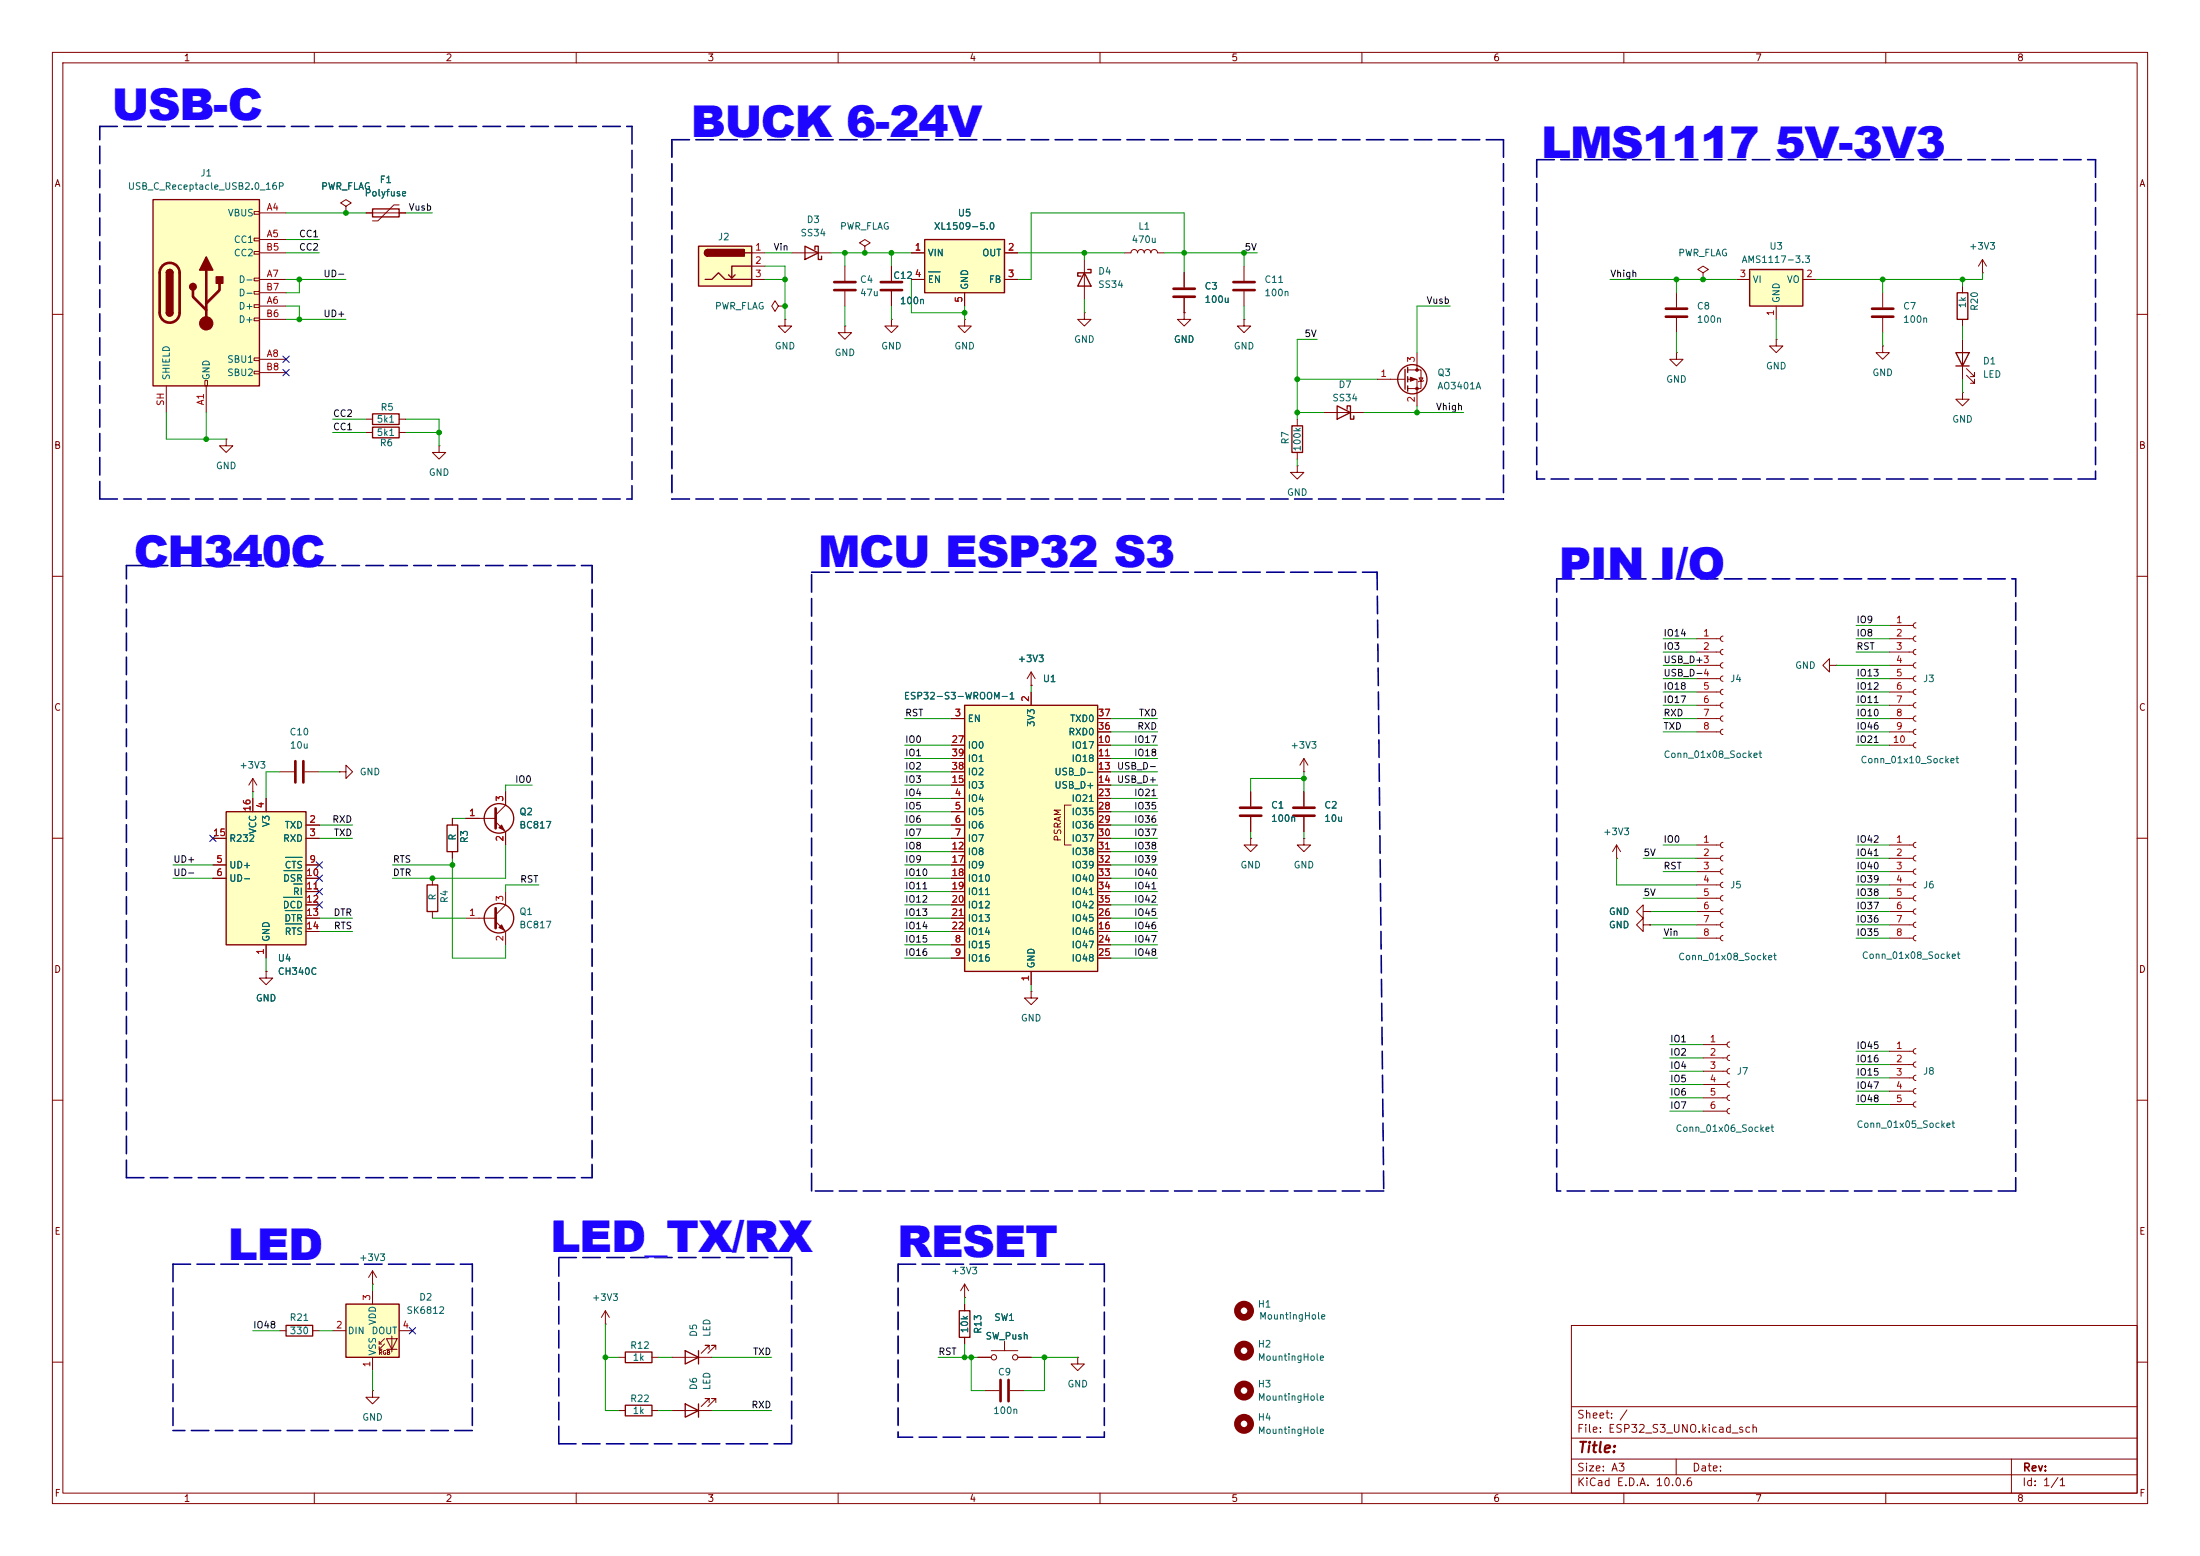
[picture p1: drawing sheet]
<svg xmlns="http://www.w3.org/2000/svg" width="420mm" height="297mm" viewBox="0 0 420 297" stroke-linecap="round" stroke-linejoin="round" font-family="sans-serif">
<g fill="none" stroke="#840000" stroke-width=".19">
<path d="M10 10h400v277h-400zM12 12h396v273h-396zM60 10v2M110 10v2M160 10v2M210 10v2M260 10v2M310 10v2M360 10v2M10 60h2M374.6 74.9v1.3h1.3l-1.3 1.3-1.2-1.3h1.2M374.6 74.9h.1"/>
<path d="M374.6 64.8v7.6M375.4 71.6l1.5 1.6v-.8v.8h-.7M375.4 70.4l1.5 1.5v-.8v.8h-.7M408 60h2M69.8 80h1.3M76.2 80h1.3M10 110h2M408 110h2M323.8 121.9h4.6M323.8 124.5h4.6M323.8 127h4.6M323.8 129.5h4.6"/>
<path d="M323.8 132.1h4.6M323.8 134.6h4.6M323.8 137.2h4.6M323.8 139.7h4.6M328.9 121.4l-.3 .2-.2 .3 .2 .4 .3 .1M328.9 124l-.3 .1-.2 .4 .2 .3 .3 .2M328.9 126.5l-.3 .1-.2 .4 .2 .4 .3 .1M328.9 129l-.3 .2-.2 .3 .2 .4 .3 .1M328.9 131.6l-.3 .1-.2 .4 .2 .3 .3 .2M328.9 134.1l-.3 .2-.2 .3 .2 .4 .3 .1M328.9 136.7l-.3 .1-.2 .4 .2 .3 .3 .2M328.9 139.2l-.3 .1-.2 .4 .2 .4 .3 .1"/>
<path d="M10 160h2M88.9 156.2h5.7M94.6 156.8l1.9 2v2.5M96.5 151.1v2.6l-1.9 1.9M408 160h2M10 210h2M408 210h2M300 253h108v32h-108zM10 260h2M300 278.5h108M300 274.5h108M300 268.5h108"/>
<path d="M320 278.5v3M384 278.5v6.5M408 260h2M60 285v2M110 285v2M160 285v2M210 285v2M260 285v2M300 281.5h108M310 285v2M360 285v2"/>
</g>
<path d="M94.6 154.3v3.8" fill="none" stroke="#840000" stroke-width=".51"/>
<g fill="none" stroke="#840000" stroke-width=".25">
<path d="M71.1 79h5.1v2h-5.1zM373.4 67.3h2.5l-1.3 2.6zM373.4 69.9h2.5"/>
<circle cx="95.2" cy="156.2" r="2.82"/>
</g>
<path d="M95.8 157.5l.5 1-1.1-.5z" fill="#840000" stroke="#840000" stroke-width=".19"/>
<path d="M29.2 38.1h20.3v35.6h-20.3z" fill="#ffffc2"/>
<g fill="none" stroke="#840000" stroke-width=".19">
<path d="M66 39.4l1.1-.7-1.1-.6-1 .6 1 .7v1.2M76.2 39.1h-1l-3.1 3.1h-1M48.5 40.4h1v.5h-1zM48.5 45.5h1v.5h-1zM48.5 48h1v.5h-1zM48.5 53.1h1v.5h-1zM48.5 55.6h1v.5h-1zM48.5 58.2h1v.5h-1zM49.5 40.6h5.1M49.5 45.7h5.1M49.5 58.4h5.1M49.5 53.3h5.1"/>
<path d="M49.5 48.3h5.1M49.5 55.9h5.1M66 40.6h.1M69.8 40.6h7.7M170.2 50.8v2.8M170.2 55.6v2.8M207 59.7v1.3h1.3l-1.3 1.2-1.3-1.2h1.3M207 59.7h.1M226.1 52.1v2.8M226.1 56.9v2.8M320 55.9v2.8M325.1 52.1l1-.7-1-.6-1 .6 1 .7v1.2"/>
<path d="M325.1 53.3h.1M31.7 73.7v5M39.1 72.6h.5v1.1h-.5zM39.4 73.7v5M48.5 60.7h1v.5h-1zM48.5 68.3h1v.5h-1zM48.5 70.9h1v.5h-1zM49.5 68.6h5.1M49.5 61h5.1M49.5 71.1h5.1M170.2 61v1.2h1.2l-1.2 1.3-1.3-1.3h1.3M170.2 61h.1"/>
<path d="M237.5 61v1.2h1.3l-1.3 1.3-1.3-1.3h1.3M237.5 61h.1M320 67.3v1.3h1.3l-1.3 1.3-1.2-1.3h1.2M320 67.3h.1M320 60.7v2.8M43.2 83.8v1.3h1.2l-1.2 1.3-1.3-1.3h1.3M43.2 83.8h.1M69.8 82.6h1.3M76.2 82.6h1.3M83.8 85.1v1.3h1.3l-1.3 1.2-1.3-1.2h1.3M83.8 85.1h.1M53.3 147.3h2.8"/>
<path d="M58.2 147.3h2.8M248.9 147.3h.1M248.9 144.8l-.7 1.3M248.9 144.8l.8 1.3M248.9 144.8v2.5M88.9 175.3h5.7M94.6 175.9l1.9 1.9v2.5M96.5 170.2v2.5l-1.9 1.9M308.6 163.8h.1M308.6 161.3l-.8 1.3M308.6 161.3l.8 1.3M308.6 161.3v2.5"/>
<path d="M313.7 174v-1.3l-1.3 1.3 1.3 1.3v-1.3h1.3M313.7 176.5v-1.2l-1.3 1.2 1.3 1.3v-1.3h1.3M315 174h.1M315 176.5h.1M323.8 161.3h4.6M323.8 163.8h4.6M323.8 166.4h4.6M323.8 168.9h4.6M323.8 171.5h4.6M323.8 174h4.6M323.8 176.5h4.6M323.8 179.1h4.6"/>
<path d="M328.9 160.8l-.3 .1-.2 .4 .2 .3 .3 .2M328.9 163.3l-.3 .2-.2 .3 .2 .4 .3 .1M328.9 165.9l-.3 .1-.2 .4 .2 .3 .3 .2M328.9 168.4l-.3 .2-.2 .3 .2 .4 .3 .1M328.9 170.9l-.3 .2-.2 .4 .2 .3 .3 .2M328.9 173.5l-.3 .1-.2 .4 .2 .3 .3 .2M328.9 176l-.3 .2-.2 .3 .2 .4 .3 .1M328.9 178.6l-.3 .1-.2 .4 .2 .3 .3 .2M325.1 199.4h4.6M330.2 198.9l-.4 .1-.1 .4 .1 .3 .4 .2M325.1 201.9h4.6M325.1 204.5h4.6"/>
<path d="M325.1 207h4.6M325.1 209.6h4.6M325.1 212.1h4.6M330.2 201.4l-.4 .2-.1 .3 .1 .4 .4 .1M330.2 204l-.4 .1-.1 .4 .1 .3 .4 .2M330.2 206.5l-.4 .2-.1 .3 .1 .4 .4 .1M330.2 209l-.4 .2-.1 .4 .1 .3 .4 .2M330.2 211.6l-.4 .1-.1 .4 .1 .3 .4 .2M184.1 247.6h.1M184.1 245.1l-.7 1.3M184.1 245.1l.8 1.3M184.1 245.1v2.5"/>
<path d="M186.7 259.1h2.5M189.2 257.8h5.1M191.8 256v1.8M194.3 259.1h2.5M205.7 259.1v1.2h1.3l-1.3 1.3-1.2-1.3h1.2M205.7 259.1h.1"/>
<circle cx="189.7" cy="259.1" r=".51"/>
<circle cx="193.8" cy="259.1" r=".51"/>
</g>
<g fill="none" stroke="#840000" stroke-width=".25">
<path d="M29.2 38.1h20.3v35.6h-20.3zM71.1 39.9h5.1v1.5h-5.1zM31.7 52.1a.64 .64 0 0 1 .7-.7 .64 .64 0 0 1 .6 .7M31.7 59.7a.64 .64 0 0 0 .7 .6 .64 .64 0 0 0 .6-.6M71.1 81.5h5.1v2.1h-5.1z"/>
<circle cx="95.2" cy="175.3" r="2.82"/>
</g>
<g fill="none" stroke="#840000" stroke-width=".51">
<path d="M31 50.7a1.9 1.9 0 0 1 2.1-.4 1.9 1.9 0 0 1 1.2 1.8v7.6a1.91 1.91 0 0 1-1.9 1.9 1.91 1.91 0 0 1-1.9-1.9v-7.8l.2-.6zM36.8 55.4v1.2l2.6 2.6M39.4 51.6v10.1M41.9 54.1v1.3l-2.5 2.5M168.1 53.8h4.1M168.1 55.4h4.1M224 55.1h4.1M224 56.6h4.1M318 58.9h4.1M318 60.5h4.1M56.4 145.3v4.1M57.9 145.3v4.1"/>
<path d="M94.6 173.4v3.8"/>
</g>
<g fill="#840000" stroke="#840000" stroke-width=".25">
<path d="M31.7 52.1h1.3v7.6h-1.3z"/>
<path d="M31.9 51.6a.64 .64 0 0 1 .7-.1 .64 .64 0 0 1 .4 .6h-1.3z"/>
<path d="M31.7 59.7h1.3a.64 .64 0 0 1-.6 .6 .64 .64 0 0 1-.7-.6z"/>
<path d="M39.4 49l1.2 2.6h-2.5z"/>
<path d="M41.3 52.8h1.2v1.3h-1.2z"/>
<circle cx="36.8" cy="54.7" r=".63"/>
</g>
<g fill="#840000" stroke="#840000" stroke-width=".19">
<path d="M95.2 177l.6-.5 .5 1z"/>
<circle cx="39.4" cy="61.7" r="1.27"/>
</g>
<g fill="none" stroke="#840000" stroke-width="1.3">
<circle cx="237.5" cy="257.8" r="1.27"/>
<circle cx="237.5" cy="250.2" r="1.27"/>
<circle cx="237.5" cy="271.8" r="1.27"/>
<circle cx="237.5" cy="265.4" r="1.27"/>
</g>
<path d="M184.1 134.6h25.4v50.8h-25.4z" fill="#ffffc2"/>
<path d="M207 52.1l1.3 2.5h-2.6zM207.6 51.4h.7v.7h-2.6v.6h.7M184.1 134.6h25.4v50.8h-25.4z" fill="none" stroke="#840000" stroke-width=".25"/>
<g fill="none" stroke="#840000" stroke-width=".19">
<path d="M207 49.5v7.7M214.6 48.3h1.3a.64 .64 0 0 1 .6-.7 .64 .64 0 0 1 .7 .7 .64 .64 0 0 1 .6-.7 .64 .64 0 0 1 .6 .7 .64 .64 0 0 1 .7-.7 .64 .64 0 0 1 .6 .7 .64 .64 0 0 1 .6-.7 .64 .64 0 0 1 .7 .7h1.2M226.1 59.7v1.3h1.2l-1.2 1.2-1.3-1.2h1.3M226.1 59.7h.1M247.6 88.9v1.3h1.3l-1.3 1.2-1.2-1.2h1.2M247.6 88.9h.1M181.6 137.2h2.5M196.8 132.1v2.5M209.5 137.2h2.6M209.5 139.7h2.6M181.6 152.4h2.5M181.6 154.9h2.5"/>
<path d="M181.6 157.5h2.5M181.6 142.2h2.5M181.6 144.8h2.5M181.6 147.3h2.5M181.6 149.9h2.5M204.5 153.7h-1.3v7.6h1.3M209.5 152.4h2.6M209.5 154.9h2.6M209.5 157.5h2.6M209.5 142.2h2.6M209.5 144.8h2.6M209.5 147.3h2.6"/>
<path d="M209.5 149.9h2.6M181.6 160h2.5M181.6 162.6h2.5M181.6 177.8h2.5M181.6 165.1h2.5M181.6 167.6h2.5M181.6 170.2h2.5M181.6 172.7h2.5M181.6 175.3h2.5M209.5 160h2.6M209.5 162.6h2.6M209.5 177.8h2.6"/>
<path d="M209.5 165.1h2.6M209.5 167.6h2.6M209.5 170.2h2.6M209.5 172.7h2.6M209.5 175.3h2.6M248.9 160v1.3h1.3l-1.3 1.3-1.3-1.3h1.3M248.9 160h.1M181.6 180.3h2.5M181.6 182.9h2.5M196.8 185.4v2.6M209.5 180.3h2.6M209.5 182.9h2.6"/>
</g>
<path d="M176.5 45.7h15.3v10.2h-15.3z" fill="#ffffc2"/>
<g fill="none" stroke="#840000" stroke-width=".25">
<path d="M153.7 47l2.5 1.3-2.5 1.2zM155.6 47.6v-.6h.6v2.5h.6v-.6M176.5 45.7h15.3v10.2h-15.3zM255.3 77.5l2.5 1.2-2.5 1.3zM257.2 78.1v-.6h.6v2.5h.6v-.6M268.2 70.5v3.8M268.7 70.1v1M268.7 71.9v1M268.7 73.7v1M246.6 81.3h2.1v5.1h-2.1zM85.3 157.5h2.1v5.1h-2.1zM81.5 168.9h2.1v5.1h-2.1z"/>
<path d="M119.4 258.1h5.1v2h-5.1zM130.8 257.8l2.5 1.3-2.5 1.2zM133.3 257.8v2.5M183.1 250.2h2.1v5.1h-2.1zM119.4 268.2h5.1v2.1h-5.1zM130.8 268l2.5 1.2-2.5 1.3zM133.3 268v2.5"/>
<circle cx="269.6" cy="72.4" r="2.79"/>
</g>
<g fill="none" stroke="#840000" stroke-width=".19">
<path d="M151.1 48.3h7.6M161.3 50.8v2.8M161.3 55.6v2.8M165.1 47l1-.6-1-.7-1 .7 1 .6v1.3M165.1 48.3h.1M174 48.3h2.5M174 53.3h2.5M184.1 55.9v2.5M191.8 48.3h2.5M191.8 53.3h2.5M237.5 50.8v2.8M237.5 55.6v2.8"/>
<path d="M149.9 61v1.2h1.2l-1.2 1.3-1.3-1.3h1.3M149.9 61h.1M161.3 62.2v1.3h1.3l-1.3 1.3-1.3-1.3h1.3M161.3 62.2h.1M184.1 61v1.2h1.3l-1.3 1.3-1.2-1.3h1.2M184.1 61h.1M252.7 78.7h7.6M262.9 72.4h5.3M268.7 70.6h2.6v3.6h-2.6M268.7 72.4h1.8v5.1M270.5 67.3v3.3M270.9 72.1h.8l-.4 .7z"/>
<path d="M271.8 72.6l-1 .3M247.6 80v1.3M247.6 86.4v1.2M64.8 147.3h1.2v-1.2l1.3 1.2-1.3 1.3v-1.3M64.8 147.3h.1M86.4 156.2v1.3M238.8 151.1v2.8M238.8 156v2.8M248.9 151.1v2.8M248.9 156v2.8M82.5 167.6v1.3M82.5 174v1.3"/>
<path d="M86.4 162.6v1.2M238.8 160v1.3h1.2l-1.2 1.3-1.3-1.3h1.3M238.8 160h.1M115.6 252.7h.1M115.6 250.2l-.8 1.3M115.6 250.2l.7 1.3M115.6 250.2v2.5M118.1 259.1h1.3M124.5 259.1h1.2M128.3 259.1h7.6M135.4 257.6v-.8h-.8h.8l-1.5 1.5M136.7 257.6v-.8h-.8h.8l-1.6 1.5"/>
<path d="M184.1 248.9v1.3M184.1 255.3v1.2M118.1 269.2h1.3M124.5 269.2h1.2M128.3 269.2h7.6M135.4 267.7v-.7h-.8h.8l-1.5 1.5M136.7 267.7v-.7h-.8h.8l-1.6 1.5"/>
</g>
<path d="M177.3 51.9h2.2" fill="none" stroke="#006464" stroke-width=".19"/>
<path d="M159.3 53.8h4M159.3 55.4h4M235.5 53.8h4M235.5 55.4h4M236.7 154.2h4.1M236.7 155.7h4.1M246.9 154.2h4.1M246.9 155.7h4.1" fill="none" stroke="#840000" stroke-width=".51"/>
<g fill="#840000" stroke="#840000" stroke-width=".19">
<path d="M269.2 72l1.1 .4-1.1 .4z"/>
<circle cx="270.5" cy="70.6" r=".25"/>
<circle cx="270.5" cy="74.2" r=".25"/>
</g>
<path d="M66 248.9h10.2v10.2h-10.2z" fill="#ffffc2"/>
<g fill="none" stroke="#840000" stroke-width=".19">
<path d="M360.7 119.4h4.6M365.8 118.9l-.4 .1-.1 .4 .1 .3 .4 .2M360.7 121.9h4.6M360.7 124.5h4.6M360.7 127h4.6M360.7 129.5h4.6M360.7 132.1h4.6M360.7 134.6h4.6M360.7 137.2h4.6M360.7 139.7h4.6M365.8 121.4l-.4 .2-.1 .3 .1 .4 .4 .1M365.8 124l-.4 .1-.1 .4 .1 .3 .4 .2"/>
<path d="M365.8 126.5l-.4 .1-.1 .4 .1 .4 .4 .1M365.8 129l-.4 .2-.1 .3 .1 .4 .4 .1M365.8 131.6l-.4 .1-.1 .4 .1 .3 .4 .2M365.8 134.1l-.4 .2-.1 .3 .1 .4 .4 .1M365.8 136.7l-.4 .1-.1 .4 .1 .3 .4 .2M365.8 139.2l-.4 .1-.1 .4 .1 .4 .4 .1M360.7 142.2h4.6M365.8 141.7l-.4 .2-.1 .3 .1 .4 .4 .1M360.7 200.7h4.6M360.7 203.2h4.6M360.7 205.7h4.6M360.7 208.3h4.6"/>
<path d="M360.7 210.8h4.6M365.8 200.2l-.4 .1-.1 .4 .1 .3 .4 .2M365.8 202.7l-.4 .1-.1 .4 .1 .4 .4 .1M365.8 205.2l-.4 .2-.1 .3 .1 .4 .4 .1M365.8 207.8l-.4 .1-.1 .4 .1 .3 .4 .2M365.8 210.3l-.4 .2-.1 .3 .1 .4 .4 .1M53.3 254h1.3M59.7 254h1.3M63.5 254h2.5M71.1 245.1h.1M71.1 242.6v2.5M71.1 246.4v2.5"/>
<path d="M71.1 259.1v2.5M71.1 242.6l-.7 1.2M71.1 242.6l.8 1.2M72.4 256.5h.5M72.4 257.6h.5M73.4 255.5l-1 1v-.5M73.4 256.5l-1 1.1v-.6M73.8 255.5h2l-1 2.1zM73.8 257.6h2M74.8 255v3.1M76.2 254h2.5M71.1 265.4v1.3h1.3l-1.3 1.3-1.3-1.3h1.3"/>
<path d="M71.1 265.4h.1"/>
</g>
<path d="M54.6 253h5.1v2h-5.1zM66 248.9h10.2v10.2h-10.2z" fill="none" stroke="#840000" stroke-width=".25"/>
<path d="M133.3 47h10.2v7.6h-10.2z" fill="#ffffc2"/>
<path d="M133.3 47h10.2v7.6h-10.2zM134.6 53.3h1.3l1.3-1.2 1.2 1.2h5.1M135.1 47.6a.64 .64 0 0 0-.6 .7 .64 .64 0 0 0 .6 .6M140.3 52.5l-.6 .6M142.2 48.3h1.3M143.5 50.8h-3.8v2.3l-.6-.6" fill="none" stroke="#840000" stroke-width=".25"/>
<g fill="#840000" stroke="#840000" stroke-width=".25">
<path d="M134.7 47.8l.4-.2v1.3a.63 .63 0 0 1-.6-.4 .63 .63 0 0 1 .2-.7z"/>
<path d="M135.1 47.6h7v1.3h-7z"/>
</g>
<g fill="none" stroke="#840000" stroke-width=".19">
<path d="M143.5 48.3h2.5M143.5 50.8h2.5M143.5 53.3h2.5M148.6 58.4l-.6-1-.7 1 .7 1 .6-1h1.3M149.9 58.4h.1M349.2 127v-1.3l-1.2 1.3 1.2 1.3v-1.3h1.3M350.5 127h.1M360.7 161.3h4.6M360.7 163.8h4.6M360.7 166.4h4.6M360.7 168.9h4.6M360.7 171.5h4.6"/>
<path d="M360.7 174h4.6M360.7 176.5h4.6M360.7 179.1h4.6M365.8 160.8l-.4 .1-.1 .4 .1 .3 .4 .2M365.8 163.3l-.4 .2-.1 .3 .1 .4 .4 .1M365.8 165.9l-.4 .1-.1 .4 .1 .3 .4 .2M365.8 168.4l-.4 .2-.1 .3 .1 .4 .4 .1M365.8 170.9l-.4 .2-.1 .4 .1 .3 .4 .2M365.8 173.5l-.4 .1-.1 .4 .1 .3 .4 .2M365.8 176l-.4 .2-.1 .3 .1 .4 .4 .1M365.8 178.6l-.4 .1-.1 .4 .1 .3 .4 .2M188 265.4h2.8"/>
<path d="M192.8 265.4h2.8"/>
</g>
<path d="M191 263.4v4.1M192.5 263.4v4.1" fill="none" stroke="#840000" stroke-width=".51"/>
<path d="M43.2 154.9h15.2v25.4h-15.2z" fill="#ffffc2"/>
<path d="M43.2 154.9h15.2v25.4h-15.2z" fill="none" stroke="#840000" stroke-width=".25"/>
<g fill="none" stroke="#840000" stroke-width=".19">
<path d="M48.3 151.1h.1M48.3 148.6v2.5M48.3 152.4v2.5M48.3 148.6l-.8 1.3M48.3 148.6l.7 1.3M50.8 152.4v2.5M58.4 157.5h2.6M40.6 160h2.6M40.6 165.1h2.6M40.6 167.6h2.6M58.4 160h2.6M58.4 165.1h2.6"/>
<path d="M58.4 167.6h2.6M58.4 170.2h2.6M58.4 172.7h2.6M58.4 175.3h2.6M58.4 177.8h2.6M50.8 185.4v1.3h1.3l-1.3 1.3-1.3-1.3h1.3M50.8 185.4h.1M50.8 180.3v2.6"/>
</g>
<path d="M54.1 171.3h3.6M54.2 166.2h3.5M54.4 173.8h3.3M54.5 163.7h3.2M54.5 176.4h3.2M56.1 168.7h1.6" fill="none" stroke="#006464" stroke-width=".19"/>
<path d="M334 51.4h10.2v7h-10.2z" fill="#ffffc2"/>
<path d="M334 51.4h10.2v7h-10.2zM373.6 55.9h2.1v5.1h-2.1z" fill="none" stroke="#840000" stroke-width=".25"/>
<g fill="none" stroke="#840000" stroke-width=".19">
<path d="M66 40.6h.1M69.8 40.6h1.3M76.2 40.6h1.3M170.2 50.8v2.8M170.2 55.6v2.8M174 53.3h2.5M174 48.3h2.5M184.1 55.9v2.5M191.8 53.3h2.5M191.8 48.3h2.5M226.1 59.7h.1M226.1 52.1v2.8"/>
<path d="M226.1 56.9v2.8M331.5 53.3h2.5M339.1 58.4v2.6M344.2 53.3h2.5M359.4 55.9v2.8M374.6 54.6v1.3M378.5 52.1h.1M378.5 49.5l-.8 1.3M378.5 49.5l.7 1.3M378.5 49.5v2.6M339.1 64.8v1.2h1.3l-1.3 1.3-1.3-1.3h1.3M339.1 64.8h.1"/>
<path d="M359.4 66v1.3h1.3l-1.3 1.3-1.3-1.3h1.3M359.4 66h.1M359.4 60.7v2.8M374.6 61v1.2M181.6 137.2h2.5M196.8 130.8h.1M196.8 128.3l-.7 1.2M196.8 128.3l.8 1.2M196.8 128.3v2.5M196.8 132.1v2.5M209.5 137.2h2.6M209.5 139.7h2.6"/>
<path d="M48.3 152.4v2.5M50.8 152.4v2.5M58.4 157.5h2.6M86.4 156.2v1.3M88.9 156.2h2.5M96.5 151.1v2.6M96.5 158.8v2.5M181.6 152.4h2.5M181.6 154.9h2.5M181.6 157.5h2.5M181.6 142.2h2.5M181.6 144.8h2.5"/>
<path d="M181.6 147.3h2.5M181.6 149.9h2.5M209.5 152.4h2.6M209.5 154.9h2.6M209.5 157.5h2.6M209.5 142.2h2.6M209.5 144.8h2.6M209.5 147.3h2.6M209.5 149.9h2.6M238.8 151.1v2.8M238.8 156v2.8M248.9 151.1v2.8"/>
<path d="M248.9 156v2.8M40.6 160h2.6M40.6 165.1h2.6M40.6 167.6h2.6M58.4 160h2.6M58.4 177.8h2.6M58.4 165.1h2.6M58.4 167.6h2.6M58.4 170.2h2.6M58.4 172.7h2.6M58.4 175.3h2.6M86.4 162.6v1.2"/>
<path d="M181.6 160h2.5M181.6 162.6h2.5M181.6 177.8h2.5M181.6 165.1h2.5M181.6 167.6h2.5M181.6 170.2h2.5M181.6 172.7h2.5M181.6 175.3h2.5M209.5 160h2.6M209.5 162.6h2.6M209.5 177.8h2.6M209.5 165.1h2.6"/>
<path d="M209.5 167.6h2.6M209.5 170.2h2.6M209.5 172.7h2.6M209.5 175.3h2.6M315 176.5h.1M315 174h.1M50.8 185.4h.1M50.8 180.3v2.6M181.6 180.3h2.5M181.6 182.9h2.5M196.8 189.2v1.3h1.3l-1.3 1.3-1.2-1.3h1.2M196.8 189.2h.1"/>
<path d="M196.8 185.4v2.6M209.5 180.3h2.6M209.5 182.9h2.6M184.1 248.9v1.3M184.1 255.3v1.2M186.7 259.1h2.5M194.3 259.1h2.5"/>
</g>
<path d="M357.4 58.9h4M357.4 60.5h4" fill="none" stroke="#840000" stroke-width=".51"/>
<g fill="none" stroke="#000084" stroke-width=".3" stroke-dasharray="3.4 1.2">
<path d="M19 24.1h101.6M120.6 24.1v71.2M128.3 26.7v68.6M128.3 26.7h158.7M287 26.7v68.6M293.4 30.5h106.6M293.4 30.5v60.9M400 30.5v60.9M19 95.3v-71.2M19 95.3h101.6M128.3 95.3h158.7M400 91.4h-106.6"/>
<path d="M24.1 108h88.9M113 108v116.8M154.9 109.2h108M262.9 109.2l1.3 118.1M297.2 110.5h87.6M384.8 110.5v116.8M24.1 224.8h88.9M24.1 224.8v-116.8M154.9 227.3v-118.1M264.2 227.3h-109.3M297.2 227.3v-116.8M384.8 227.3h-87.6"/>
<path d="M33 241.3h57.2M33 241.3v31.7M90.2 241.3v31.7M106.7 240h44.4M151.1 240v35.6M171.4 241.3v33M171.4 241.3h39.4M210.8 241.3v33M90.2 273h-57.2M106.7 275.6v-35.6M151.1 275.6h-44.4M210.8 274.3h-39.4"/>
</g>
<g fill="none" stroke="#009600" stroke-width=".19">
<path d="M54.6 48.3h6.4M54.6 40.6h15.2M54.6 53.3h11.4M54.6 58.4h2.5v2.6M54.6 45.7h6.4M57.1 53.3v2.6h-2.5M77.5 40.6h5M146 48.3h5.1M146 53.3h3.9M146 50.8h3.9v10.2M158.7 48.3h15.3M161.3 48.3v2.5"/>
<path d="M161.3 58.4v3.8M170.2 48.3v2.5M170.2 58.4v2.6M174 53.3v6.4h10.1M184.1 58.4v2.6M194.3 48.3h20.3M207 48.3v1.2M207 57.2v2.5M222.2 48.3h17.8M226.1 52.1v-11.5h-29.3v12.7h-2.5M237.5 48.3v2.5M237.5 58.4v2.6"/>
<path d="M276.9 58.4h-6.4v8.9M307.3 53.3h24.2M320 53.3v2.6M359.4 53.3v2.6M374.6 53.3v1.3M378.5 52.1v1.2h-31.8M31.7 78.7v5.1h11.5M39.4 78.7v5.1M54.6 61h11.4M247.6 78.7h5.1M247.6 72.4h15.3M251.5 64.8h-3.9v15.2"/>
<path d="M260.3 78.7h19.1M270.5 77.5v1.2M320 63.5v3.8M339.1 61v3.8M359.4 63.5v2.5M374.6 62.2v2.6M374.6 72.4v2.5M63.5 80h6.3M63.5 82.6h6.3M77.5 80h6.3v5.1M77.5 82.6h6.3M247.6 87.6v1.3"/>
<path d="M354.3 119.4h6.4M172.7 137.2h8.9M196.8 130.8v1.3M212.1 139.7h8.9M212.1 137.2h8.9M317.5 121.9h6.3M317.5 139.7h6.3M317.5 137.2h6.3M317.5 127h6.3M317.5 132.1h6.3M317.5 129.5h6.3M317.5 134.6h6.3"/>
<path d="M317.5 124.5h6.3M350.5 127h10.2M354.3 121.9h6.4M354.3 139.7h6.4M354.3 137.2h6.4M354.3 132.1h6.4M354.3 129.5h6.4M354.3 134.6h6.4M354.3 124.5h6.4M48.3 151.1v1.3M53.3 147.3h-2.5v5.1M61 157.5h6.3"/>
<path d="M61 147.3h3.8M86.4 156.2h2.5M101.6 149.9h-5.1v1.2M172.7 154.9h8.9M172.7 152.4h8.9M172.7 157.5h8.9M172.7 149.9h8.9M172.7 147.3h8.9M172.7 142.2h8.9M172.7 144.8h8.9M212.1 154.9h8.9M212.1 152.4h8.9"/>
<path d="M212.1 157.5h8.9M212.1 149.9h8.9M212.1 147.3h8.9M212.1 142.2h8.9M212.1 144.8h8.9M238.8 158.8v1.2M248.9 148.6h-10.1v2.5M248.9 147.3v3.8M248.9 158.8v1.2M354.3 142.2h6.4M33 167.6h7.6M33 165.1h7.6"/>
<path d="M61 160h6.3M61 175.3h6.3M61 177.8h6.3M74.9 165.1h11.5M82.5 175.3h6.4M86.4 163.8v19.1h10.1v-2.6M96.5 161.3v6.3h-21.6M102.9 168.9h-6.4v1.3M172.7 162.6h8.9M172.7 160h8.9M172.7 167.6h8.9M172.7 165.1h8.9"/>
<path d="M172.7 175.3h8.9M172.7 172.7h8.9M172.7 170.2h8.9M172.7 177.8h8.9M212.1 162.6h8.9M212.1 160h8.9M212.1 167.6h8.9M212.1 165.1h8.9M212.1 175.3h8.9M212.1 172.7h8.9M212.1 170.2h8.9M212.1 177.8h8.9"/>
<path d="M308.6 163.8v5.1h15.2M313.7 171.5h10.1M313.7 163.8h10.1M315 176.5h8.8M315 174h8.8M317.5 179.1h6.3M317.5 161.3h6.3M317.5 166.4h6.3M354.3 176.5h6.4M354.3 179.1h6.4M354.3 168.9h6.4M354.3 161.3h6.4"/>
<path d="M354.3 171.5h6.4M354.3 163.8h6.4M354.3 166.4h6.4M354.3 174h6.4M50.8 182.9v2.5M172.7 182.9h8.9M172.7 180.3h8.9M196.8 188v1.2M212.1 182.9h8.9M212.1 180.3h8.9M318.8 199.4h6.3M318.8 212.1h6.3"/>
<path d="M318.8 209.6h6.3M318.8 207h6.3M318.8 201.9h6.3M318.8 204.5h6.3M354.3 210.8h6.4M354.3 200.7h6.4M354.3 208.3h6.4M354.3 203.2h6.4M354.3 205.7h6.4M48.3 254h5M61 254h2.5M71.1 245.1v1.3"/>
<path d="M115.6 252.7v16.5h2.5M115.6 259.1h2.5M125.7 259.1h2.6M135.9 259.1h11.4M179.1 259.1h7.6M184.1 247.6v1.3M184.1 256.5v2.6M185.4 259.1v6.3h2.6M196.8 259.1h8.9M199.4 259.1v6.3h-3.8M71.1 261.6v3.8M125.7 269.2h2.6"/>
<path d="M135.9 269.2h11.4"/>
</g>
<g fill="none" stroke="#000084" stroke-width=".19">
<path d="M54 68l1.2 1.2M54 70.5l1.2 1.2M55.2 68l-1.2 1.2M55.2 70.5l-1.2 1.2M40 159.4l1.2 1.2M41.2 159.4l-1.2 1.2M60.4 167l1.2 1.2M60.4 164.5l1.2 1.2M60.4 172.1l1.2 1.2M60.4 169.6l1.2 1.2M61.6 167l-1.2 1.2M61.6 164.5l-1.2 1.2"/>
<path d="M61.6 172.1l-1.2 1.2M61.6 169.6l-1.2 1.2M78.1 253.4l1.2 1.2M79.3 253.4l-1.2 1.2"/>
</g>
<path d="M177.3 51.9h2.2M54.1 171.3h3.6M54.2 166.2h3.5M54.4 173.8h3.3M54.5 163.7h3.2M54.5 176.4h3.2M56.1 168.7h1.6" fill="none" stroke="#006464" stroke-width=".19"/>
<g fill="#009600" stroke="#009600" stroke-width=".19">
<circle cx="39.4" cy="83.8" r=".46"/>
<circle cx="57.1" cy="61" r=".46"/>
<circle cx="115.6" cy="259.1" r=".46"/>
<circle cx="185.4" cy="259.1" r=".46"/>
<circle cx="199.4" cy="259.1" r=".46"/>
<circle cx="184.1" cy="259.1" r=".46"/>
<circle cx="86.4" cy="165.1" r=".46"/>
<circle cx="149.9" cy="58.4" r=".46"/>
<circle cx="149.9" cy="53.3" r=".46"/>
<circle cx="184.1" cy="59.7" r=".46"/>
<circle cx="170.2" cy="48.3" r=".46"/>
<circle cx="66" cy="40.6" r=".46"/>
<circle cx="57.1" cy="53.3" r=".46"/>
<circle cx="83.8" cy="82.6" r=".46"/>
<circle cx="165.1" cy="48.3" r=".46"/>
<circle cx="161.3" cy="48.3" r=".46"/>
<circle cx="82.5" cy="167.6" r=".46"/>
<circle cx="237.5" cy="48.3" r=".46"/>
<circle cx="247.6" cy="72.4" r=".46"/>
<circle cx="247.6" cy="78.7" r=".46"/>
<circle cx="226.1" cy="48.3" r=".46"/>
<circle cx="207" cy="48.3" r=".46"/>
<circle cx="248.9" cy="148.6" r=".46"/>
<circle cx="320" cy="53.3" r=".46"/>
<circle cx="325.1" cy="53.3" r=".46"/>
<circle cx="374.6" cy="53.3" r=".46"/>
<circle cx="359.4" cy="53.3" r=".46"/>
<circle cx="270.5" cy="78.7" r=".46"/>
</g>
<g font-size="8.4" fill="#1d05ff">
<text x="21.4" y="22.9">USB-C</text>
<text x="131.9" y="26.2">BUCK 6-24V</text>
<text x="294.2" y="30.3">LMS1117 5V-3V3</text>
<text x="25.5" y="108.2">CH340C</text>
<text x="156.2" y="108.2">MCU ESP32 S3</text>
<text x="297.6" y="110.5">PIN I/O</text>
<text x="105.1" y="239">LED_TX/RX</text>
<text x="171.3" y="239.8">RESET</text>
<text x="43.5" y="240.6">LED</text>
</g>
<text font-size="2" fill="#840000" x="301" y="277.8">Title:</text>
<g font-size="1.5" fill="#840000">
<text x="300.9" y="273.8">File: ESP32_S3_UNO.kicad_sch</text>
<text x="300.9" y="271.1">Sheet: /</text>
<text x="300.9" y="281.2">Size: A3</text>
<text x="322.9" y="281.2">Date:</text>
<text x="386" y="281.2">Rev:</text>
<text x="300.9" y="284">KiCad E.D.A. 10.0.6</text>
<text x="385.9" y="284">Id: 1/1</text>
</g>
<g font-size="1.3" fill="#840000">
<text x="35" y="12">1</text>
<text x="85" y="12">2</text>
<text x="135" y="12">3</text>
<text x="185" y="12">4</text>
<text x="235" y="12">5</text>
<text x="285" y="12">6</text>
<text x="335" y="12">7</text>
<text x="385" y="12">8</text>
<text x="10.3" y="36">A</text>
<text x="408.3" y="36">A</text>
<text x="10.2" y="86">B</text>
<text x="408.2" y="86">B</text>
<text x="10.2" y="136">C</text>
<text x="408.2" y="136">C</text>
<text x="202.9" y="160.8" transform="rotate(-90 202.9 160.8)">PSRAM</text>
<text x="10.2" y="186">D</text>
<text x="408.2" y="186">D</text>
<text x="10.3" y="236">E</text>
<text x="408.3" y="236">E</text>
<text x="10.3" y="286">F</text>
<text x="35" y="287">1</text>
<text x="85" y="287">2</text>
<text x="135" y="287">3</text>
<text x="185" y="287">4</text>
<text x="235" y="287">5</text>
<text x="285" y="287">6</text>
<text x="335" y="287">7</text>
<text x="385" y="287">8</text>
<text x="408.3" y="286">F</text>
</g>
<g font-size="1.3" fill="#006464">
<text x="38.2" y="34">J1</text>
<text x="72.4" y="35.3">F1</text>
<text x="24.3" y="36.5">USB_C_Receptacle_USB2.0_16P</text>
<text x="43.4" y="41.6">VBUS</text>
<text x="61.2" y="36.5">PWR_FLAG</text>
<text x="69.5" y="37.8">Polyfuse</text>
<text x="182.8" y="41.6">U5</text>
<text x="44.5" y="46.7">CC1</text>
<text x="137" y="46.2">J2</text>
<text x="152.7" y="45.4">SS34</text>
<text x="153.9" y="42.9">D3</text>
<text x="160.3" y="44.1">PWR_FLAG</text>
<text x="178.2" y="44.1">XL1509-5.0</text>
<text x="215.9" y="46.7">470u</text>
<text x="217.2" y="44.1">L1</text>
<text x="337.7" y="48">U3</text>
<text x="375.8" y="48">+3V3</text>
<text x="44.5" y="49.2">CC2</text>
<text x="170.4" y="53.5">C12</text>
<text x="177" y="49.2">VIN</text>
<text x="187.4" y="49.2">OUT</text>
<text x="209.5" y="52.7">D4</text>
<text x="320.3" y="49.2">PWR_FLAG</text>
<text x="332.4" y="50.5">AMS1117-3.3</text>
<text x="45.4" y="59.4">D+</text>
<text x="45.4" y="54.3">D-</text>
<text x="45.4" y="56.8">D-</text>
<text x="136.4" y="59.4">PWR_FLAG</text>
<text x="164.1" y="54.3">C4</text>
<text x="164.1" y="56.8">47u</text>
<text x="171.7" y="58.4">100n</text>
<text x="177" y="54.3">EN</text>
<text x="185.1" y="55.4" transform="rotate(-90 185.1 55.4)">GND</text>
<text x="188.7" y="54.3">FB</text>
<text x="209.5" y="55.3">SS34</text>
<text x="229.9" y="55.6">C3</text>
<text x="229.9" y="58.1">100u</text>
<text x="241.3" y="54.3">C11</text>
<text x="241.3" y="56.8">100n</text>
<text x="323.8" y="59.4">C8</text>
<text x="334.5" y="54.3">VI</text>
<text x="340.1" y="57.9" transform="rotate(-90 340.1 57.9)">GND</text>
<text x="341" y="54.3">VO</text>
<text x="363.2" y="59.4">C7</text>
<text x="375.6" y="58.9" transform="rotate(-90 375.6 58.9)">1k</text>
<text x="377.9" y="59.5" transform="rotate(-90 377.9 59.5)">R20</text>
<text x="45.4" y="61.9">D+</text>
<text x="204.9" y="65.7">GND</text>
<text x="224" y="65.7">GND</text>
<text x="323.8" y="61.9">100n</text>
<text x="363.2" y="61.9">100n</text>
<text x="43.3" y="69.5">SBU1</text>
<text x="147.8" y="67">GND</text>
<text x="159.2" y="68.3">GND</text>
<text x="168.1" y="67">GND</text>
<text x="182.1" y="67">GND</text>
<text x="235.4" y="67">GND</text>
<text x="337" y="70.8">GND</text>
<text x="378.4" y="69.9">D1</text>
<text x="32.7" y="72.7" transform="rotate(-90 32.7 72.7)">SHIELD</text>
<text x="40.3" y="72.7" transform="rotate(-90 40.3 72.7)">GND</text>
<text x="43.3" y="72.1">SBU2</text>
<text x="254.2" y="76.9">SS34</text>
<text x="255.4" y="74.4">D7</text>
<text x="274.3" y="72.1">Q3</text>
<text x="274.3" y="74.6">AO3401A</text>
<text x="318" y="73.4">GND</text>
<text x="357.3" y="72.1">GND</text>
<text x="378.4" y="72.4">LED</text>
<text x="71.8" y="81">5k1</text>
<text x="71.8" y="83.5">5k1</text>
<text x="72.5" y="78.7">R5</text>
<text x="372.6" y="81">GND</text>
<text x="41.1" y="89.9">GND</text>
<text x="72.4" y="85.5">R6</text>
<text x="246.3" y="84.9" transform="rotate(-90 246.3 84.9)">R7</text>
<text x="248.6" y="86.3" transform="rotate(-90 248.6 86.3)">100k</text>
<text x="81.8" y="91.1">GND</text>
<text x="245.6" y="94.9">GND</text>
<text x="194.2" y="126.7">+3V3</text>
<text x="199" y="130.5">U1</text>
<text x="330.2" y="130.5">J4</text>
<text x="342.6" y="128">GND</text>
<text x="367" y="130.5">J3</text>
<text x="172.5" y="133.8">ESP32-S3-WROOM-1</text>
<text x="55.2" y="140.7">C10</text>
<text x="55.2" y="143.2">10u</text>
<text x="184.6" y="138.1">EN</text>
<text x="184.6" y="143.2">IO0</text>
<text x="197.8" y="138.9" transform="rotate(-90 197.8 138.9)">3V3</text>
<text x="203.9" y="140.7">RXD0</text>
<text x="204.2" y="138.1">TXD0</text>
<text x="204.5" y="143.2">IO17</text>
<text x="246.3" y="143.2">+3V3</text>
<text x="45.6" y="147">+3V3</text>
<text x="68.6" y="148.3">GND</text>
<text x="184.6" y="148.3">IO2</text>
<text x="184.6" y="145.7">IO1</text>
<text x="201.2" y="148.3">USB_D-</text>
<text x="204.5" y="145.7">IO18</text>
<text x="317.5" y="145">Conn_01x08_Socket</text>
<text x="355.1" y="146">Conn_01x10_Socket</text>
<text x="99" y="155.9">Q2</text>
<text x="184.6" y="153.4">IO4</text>
<text x="184.6" y="155.9">IO5</text>
<text x="184.6" y="150.8">IO3</text>
<text x="201.2" y="150.8">USB_D+</text>
<text x="204.5" y="153.4">IO21</text>
<text x="204.5" y="155.9">IO35</text>
<text x="242.6" y="154.6">C1</text>
<text x="252.7" y="154.6">C2</text>
<text x="43.7" y="161">R232</text>
<text x="49.2" y="159.3" transform="rotate(-90 49.2 159.3)">VCC</text>
<text x="51.8" y="158" transform="rotate(-90 51.8 158)">V3</text>
<text x="53.9" y="161">RXD</text>
<text x="54.2" y="158.4">TXD</text>
<text x="87.3" y="160.5" transform="rotate(-90 87.3 160.5)">R</text>
<text x="89.6" y="161.1" transform="rotate(-90 89.6 161.1)">R3</text>
<text x="99" y="158.4">BC817</text>
<text x="184.6" y="158.4">IO6</text>
<text x="184.6" y="161">IO7</text>
<text x="204.5" y="158.4">IO36</text>
<text x="204.5" y="161">IO37</text>
<text x="242.6" y="157.2">100n</text>
<text x="252.7" y="157.2">10u</text>
<text x="305.9" y="159.7">+3V3</text>
<text x="43.7" y="166.1">UD+</text>
<text x="54.2" y="166.1">CTS</text>
<text x="184.6" y="163.5">IO8</text>
<text x="184.6" y="166.1">IO9</text>
<text x="204.5" y="163.5">IO38</text>
<text x="204.5" y="166.1">IO39</text>
<text x="236.7" y="166.1">GND</text>
<text x="246.9" y="166.1">GND</text>
<text x="43.7" y="168.6">UD-</text>
<text x="53.9" y="173.7">DCD</text>
<text x="53.9" y="168.6">DSR</text>
<text x="55.8" y="171.1">RI</text>
<text x="83.5" y="172" transform="rotate(-90 83.5 172)">R</text>
<text x="85.8" y="172.5" transform="rotate(-90 85.8 172.5)">R4</text>
<text x="184.6" y="168.6">IO10</text>
<text x="184.6" y="171.1">IO11</text>
<text x="184.6" y="173.7">IO12</text>
<text x="204.5" y="168.6">IO40</text>
<text x="204.5" y="171.1">IO41</text>
<text x="204.5" y="173.7">IO42</text>
<text x="330.2" y="169.9">J5</text>
<text x="367" y="169.9">J6</text>
<text x="51.8" y="179.9" transform="rotate(-90 51.8 179.9)">GND</text>
<text x="54.2" y="176.2">DTR</text>
<text x="54.2" y="178.8">RTS</text>
<text x="99" y="175">Q1</text>
<text x="99" y="177.5">BC817</text>
<text x="184.6" y="176.2">IO13</text>
<text x="184.6" y="178.8">IO14</text>
<text x="204.5" y="178.8">IO46</text>
<text x="204.5" y="176.2">IO45</text>
<text x="307" y="175">GND</text>
<text x="307" y="177.5">GND</text>
<text x="52.9" y="183.8">U4</text>
<text x="184.6" y="181.3">IO15</text>
<text x="184.6" y="183.8">IO16</text>
<text x="197.8" y="184.9" transform="rotate(-90 197.8 184.9)">GND</text>
<text x="204.5" y="181.3">IO47</text>
<text x="204.5" y="183.8">IO48</text>
<text x="320.3" y="183.6">Conn_01x08_Socket</text>
<text x="355.3" y="183.3">Conn_01x08_Socket</text>
<text x="48.7" y="191.5">GND</text>
<text x="52.9" y="186.4">CH340C</text>
<text x="194.8" y="195.3">GND</text>
<text x="331.5" y="205.4">J7</text>
<text x="367" y="205.4">J8</text>
<text x="354.3" y="215.6">Conn_01x05_Socket</text>
<text x="319.8" y="216.4">Conn_01x06_Socket</text>
<text x="68.5" y="241">+3V3</text>
<text x="181.5" y="243.5">+3V3</text>
<text x="77.5" y="251.1">SK6812</text>
<text x="79.9" y="248.5">D2</text>
<text x="112.9" y="248.6">+3V3</text>
<text x="240" y="249.9">H1</text>
<text x="55.2" y="252.4">R21</text>
<text x="55.2" y="255">330</text>
<text x="66.3" y="255">DIN</text>
<text x="70.8" y="255">DOUT</text>
<text x="72.1" y="253" transform="rotate(-90 72.1 253)">VDD</text>
<text x="120.2" y="257.8">R12</text>
<text x="133.4" y="255.3" transform="rotate(-90 133.4 255.3)">D5</text>
<text x="135.9" y="255.3" transform="rotate(-90 135.9 255.3)">LED</text>
<text x="185.1" y="254.6" transform="rotate(-90 185.1 254.6)">10k</text>
<text x="187.7" y="254.7" transform="rotate(-90 187.7 254.7)">R13</text>
<text x="188" y="256">SW_Push</text>
<text x="189.7" y="252.4">SW1</text>
<text x="240" y="257.5">H2</text>
<text x="240.3" y="252.2">MountingHole</text>
<text x="72.1" y="258.9" transform="rotate(-90 72.1 258.9)">VSS</text>
<text x="120.7" y="260">1k</text>
<text x="190.4" y="262.8">C9</text>
<text x="240" y="260">MountingHole</text>
<text x="120.2" y="267.9">R22</text>
<text x="133.4" y="265.4" transform="rotate(-90 133.4 265.4)">D6</text>
<text x="135.9" y="265.4" transform="rotate(-90 135.9 265.4)">LED</text>
<text x="203.7" y="265.1">GND</text>
<text x="240" y="265.1">H3</text>
<text x="240" y="267.7">MountingHole</text>
<text x="69.1" y="271.5">GND</text>
<text x="120.7" y="270.2">1k</text>
<text x="189.5" y="270.2">100n</text>
<text x="240" y="271.5">H4</text>
<text x="240" y="274">MountingHole</text>
</g>
<g font-size="1.3" fill="#a90000">
<text x="50.8" y="40.5">A4</text>
<text x="50.8" y="45.6">A5</text>
<text x="50.7" y="48.1">B5</text>
<text x="50.8" y="53.2">A7</text>
<text x="144" y="48.1">1</text>
<text x="144" y="50.7">2</text>
<text x="144" y="53.2">3</text>
<text x="174.5" y="48.1">1</text>
<text x="174.5" y="53.2">4</text>
<text x="192.3" y="48.1">2</text>
<text x="192.3" y="53.2">3</text>
<text x="332" y="53.2">3</text>
<text x="344.7" y="53.2">2</text>
<text x="50.7" y="55.7">B7</text>
<text x="50.8" y="58.3">A6</text>
<text x="184" y="57.9" transform="rotate(-90 184 57.9)">5</text>
<text x="50.7" y="60.8">B6</text>
<text x="339" y="60.4" transform="rotate(-90 339 60.4)">1</text>
<text x="50.7" y="71">B8</text>
<text x="50.8" y="68.4">A8</text>
<text x="270.4" y="69.3" transform="rotate(-90 270.4 69.3)">3</text>
<text x="31.6" y="77.6" transform="rotate(-90 31.6 77.6)">SH</text>
<text x="39.2" y="77.5" transform="rotate(-90 39.2 77.5)">A1</text>
<text x="263.4" y="72.3">1</text>
<text x="270.4" y="76.9" transform="rotate(-90 270.4 76.9)">2</text>
<text x="361.9" y="119.2">1</text>
<text x="325" y="121.8">1</text>
<text x="325" y="124.3">2</text>
<text x="361.9" y="121.8">2</text>
<text x="361.9" y="124.3">3</text>
<text x="325" y="131.9">5</text>
<text x="361.9" y="126.9">4</text>
<text x="361.9" y="129.4">5</text>
<text x="361.9" y="131.9">6</text>
<text x="182.1" y="137">3</text>
<text x="196.7" y="134.1" transform="rotate(-90 196.7 134.1)">2</text>
<text x="209.5" y="137">37</text>
<text x="325" y="134.5">6</text>
<text x="325" y="137">7</text>
<text x="361.9" y="134.5">7</text>
<text x="361.9" y="137">8</text>
<text x="181.5" y="142.1">27</text>
<text x="209.5" y="142.1">10</text>
<text x="209.5" y="139.6">36</text>
<text x="325" y="139.6">8</text>
<text x="361.2" y="142.1">10</text>
<text x="361.9" y="139.6">9</text>
<text x="181.5" y="149.7">15</text>
<text x="181.5" y="147.2">38</text>
<text x="181.5" y="144.6">39</text>
<text x="209.5" y="144.6">11</text>
<text x="209.5" y="147.2">13</text>
<text x="209.5" y="149.7">14</text>
<text x="48.1" y="155" transform="rotate(-90 48.1 155)">16</text>
<text x="50.7" y="154.4" transform="rotate(-90 50.7 154.4)">4</text>
<text x="96.4" y="153.1" transform="rotate(-90 96.4 153.1)">3</text>
<text x="182.1" y="152.3">4</text>
<text x="182.1" y="154.8">5</text>
<text x="209.5" y="152.3">23</text>
<text x="209.5" y="154.8">28</text>
<text x="40.6" y="159.9">15</text>
<text x="59" y="157.3">2</text>
<text x="59" y="159.9">3</text>
<text x="89.4" y="156.1">1</text>
<text x="96.4" y="160.8" transform="rotate(-90 96.4 160.8)">2</text>
<text x="182.1" y="157.3">6</text>
<text x="182.1" y="159.9">7</text>
<text x="209.5" y="157.3">29</text>
<text x="209.5" y="159.9">30</text>
<text x="325" y="161.2">1</text>
<text x="361.9" y="161.2">1</text>
<text x="41.2" y="165">5</text>
<text x="41.2" y="167.5">6</text>
<text x="58.4" y="167.5">10</text>
<text x="59" y="165">9</text>
<text x="181.5" y="162.4">12</text>
<text x="181.5" y="165">17</text>
<text x="181.5" y="167.5">18</text>
<text x="209.5" y="162.4">31</text>
<text x="209.5" y="165">32</text>
<text x="209.5" y="167.5">33</text>
<text x="325" y="163.7">2</text>
<text x="325" y="166.2">3</text>
<text x="361.9" y="163.7">2</text>
<text x="361.9" y="166.2">3</text>
<text x="58.4" y="170">11</text>
<text x="58.4" y="172.6">12</text>
<text x="96.4" y="172.2" transform="rotate(-90 96.4 172.2)">3</text>
<text x="181.5" y="170">19</text>
<text x="181.5" y="172.6">20</text>
<text x="209.5" y="170">34</text>
<text x="209.5" y="172.6">35</text>
<text x="325" y="168.8">4</text>
<text x="325" y="171.3">5</text>
<text x="325" y="173.9">6</text>
<text x="361.9" y="168.8">4</text>
<text x="361.9" y="171.3">5</text>
<text x="361.9" y="173.9">6</text>
<text x="58.4" y="175.1">13</text>
<text x="58.4" y="177.7">14</text>
<text x="89.4" y="175.1">1</text>
<text x="96.4" y="179.8" transform="rotate(-90 96.4 179.8)">2</text>
<text x="181.5" y="175.1">21</text>
<text x="181.5" y="177.7">22</text>
<text x="209.5" y="177.7">16</text>
<text x="209.5" y="175.1">26</text>
<text x="325" y="176.4">7</text>
<text x="325" y="178.9">8</text>
<text x="361.9" y="176.4">7</text>
<text x="361.9" y="178.9">8</text>
<text x="50.7" y="182.3" transform="rotate(-90 50.7 182.3)">1</text>
<text x="182.1" y="180.2">8</text>
<text x="182.1" y="182.7">9</text>
<text x="209.5" y="180.2">24</text>
<text x="209.5" y="182.7">25</text>
<text x="196.7" y="187.4" transform="rotate(-90 196.7 187.4)">1</text>
<text x="326.3" y="199.3">1</text>
<text x="326.3" y="201.8">2</text>
<text x="361.9" y="200.5">1</text>
<text x="361.9" y="203.1">2</text>
<text x="326.3" y="204.3">3</text>
<text x="326.3" y="206.9">4</text>
<text x="326.3" y="209.4">5</text>
<text x="361.9" y="205.6">3</text>
<text x="361.9" y="208.1">4</text>
<text x="326.3" y="212">6</text>
<text x="361.9" y="210.7">5</text>
<text x="71" y="248.4" transform="rotate(-90 71 248.4)">3</text>
<text x="64" y="253.9">2</text>
<text x="76.7" y="253.9">4</text>
<text x="71" y="261.1" transform="rotate(-90 71 261.1)">1</text>
</g>
<g font-size="1.3" fill="#0f0f0f">
<text x="77.9" y="40.5">Vusb</text>
<text x="57" y="45.6">CC1</text>
<text x="57" y="48.1">CC2</text>
<text x="61.6" y="53.2">UD-</text>
<text x="147.6" y="48.1">Vin</text>
<text x="237.5" y="48.1">5V</text>
<text x="307.3" y="53.2">Vhigh</text>
<text x="272.2" y="58.3">Vusb</text>
<text x="61.6" y="60.8">UD+</text>
<text x="248.9" y="64.6">5V</text>
<text x="63.5" y="79.9">CC2</text>
<text x="63.5" y="82.4">CC1</text>
<text x="274" y="78.6">Vhigh</text>
<text x="354.3" y="119.3">IO9</text>
<text x="317.5" y="121.8">IO14</text>
<text x="317.5" y="124.3">IO3</text>
<text x="354.3" y="124.3">RST</text>
<text x="354.3" y="121.8">IO8</text>
<text x="317.5" y="129.4">USB_D-4</text>
<text x="317.5" y="132">IO18</text>
<text x="317.5" y="126.9">USB_D+3</text>
<text x="354.3" y="129.4">IO13</text>
<text x="354.3" y="132">IO12</text>
<text x="172.7" y="137">RST</text>
<text x="217.3" y="137">TXD</text>
<text x="317.5" y="134.5">IO17</text>
<text x="317.5" y="137">RXD</text>
<text x="354.3" y="137">IO10</text>
<text x="354.3" y="134.5">IO11</text>
<text x="172.7" y="142.1">IO0</text>
<text x="216.4" y="142.1">IO17</text>
<text x="217" y="139.6">RXD</text>
<text x="317.5" y="139.6">TXD</text>
<text x="354.3" y="142.1">IO21</text>
<text x="354.3" y="139.6">IO46</text>
<text x="98.2" y="149.7">IO0</text>
<text x="172.7" y="149.7">IO3</text>
<text x="172.7" y="147.2">IO2</text>
<text x="172.7" y="144.7">IO1</text>
<text x="213.1" y="147.2">USB_D-</text>
<text x="213.1" y="149.7">USB_D+</text>
<text x="216.4" y="144.7">IO18</text>
<text x="172.7" y="154.8">IO5</text>
<text x="172.7" y="152.3">IO4</text>
<text x="216.4" y="152.3">IO21</text>
<text x="216.4" y="154.8">IO35</text>
<text x="63.3" y="157.4">RXD</text>
<text x="63.6" y="159.9">TXD</text>
<text x="172.7" y="159.9">IO7</text>
<text x="172.7" y="157.4">IO6</text>
<text x="216.4" y="159.9">IO37</text>
<text x="216.4" y="157.4">IO36</text>
<text x="317.5" y="161.2">IO0</text>
<text x="354.3" y="161.2">IO42</text>
<text x="33" y="167.5">UD-</text>
<text x="33" y="165">UD+</text>
<text x="74.9" y="167.5">DTR</text>
<text x="74.9" y="165">RTS</text>
<text x="172.7" y="165">IO9</text>
<text x="172.7" y="167.5">IO10</text>
<text x="172.7" y="162.4">IO8</text>
<text x="216.4" y="162.4">IO38</text>
<text x="216.4" y="167.5">IO40</text>
<text x="216.4" y="165">IO39</text>
<text x="313.7" y="163.7">5V</text>
<text x="317.5" y="166.2">RST</text>
<text x="354.3" y="163.7">IO41</text>
<text x="354.3" y="166.2">IO40</text>
<text x="99.2" y="168.8">RST</text>
<text x="172.7" y="170.1">IO11</text>
<text x="172.7" y="172.6">IO12</text>
<text x="216.4" y="172.6">IO42</text>
<text x="216.4" y="170.1">IO41</text>
<text x="313.7" y="171.3">5V</text>
<text x="354.3" y="171.3">IO38</text>
<text x="354.3" y="173.9">IO37</text>
<text x="354.3" y="168.8">IO39</text>
<text x="63.6" y="175.1">DTR</text>
<text x="63.6" y="177.7">RTS</text>
<text x="172.7" y="175.1">IO13</text>
<text x="172.7" y="177.7">IO14</text>
<text x="216.4" y="175.1">IO45</text>
<text x="216.4" y="177.7">IO46</text>
<text x="317.5" y="178.9">Vin</text>
<text x="354.3" y="176.4">IO36</text>
<text x="354.3" y="178.9">IO35</text>
<text x="172.7" y="180.2">IO15</text>
<text x="172.7" y="182.8">IO16</text>
<text x="216.4" y="180.2">IO47</text>
<text x="216.4" y="182.8">IO48</text>
<text x="318.7" y="201.8">IO2</text>
<text x="318.7" y="199.3">IO1</text>
<text x="354.3" y="200.5">IO45</text>
<text x="354.3" y="203.1">IO16</text>
<text x="318.7" y="206.9">IO5</text>
<text x="318.7" y="204.3">IO4</text>
<text x="318.7" y="209.4">IO6</text>
<text x="354.3" y="208.2">IO47</text>
<text x="354.3" y="205.6">IO15</text>
<text x="318.7" y="212">IO7</text>
<text x="354.3" y="210.7">IO48</text>
<text x="48.2" y="253.9">IO48</text>
<text x="143.6" y="259">TXD</text>
<text x="179" y="259">RST</text>
<text x="143.3" y="269.1">RXD</text>
</g>
<text font-size=".8" fill="#840000" x="72.2" y="258.8">RGB</text>
</svg>
